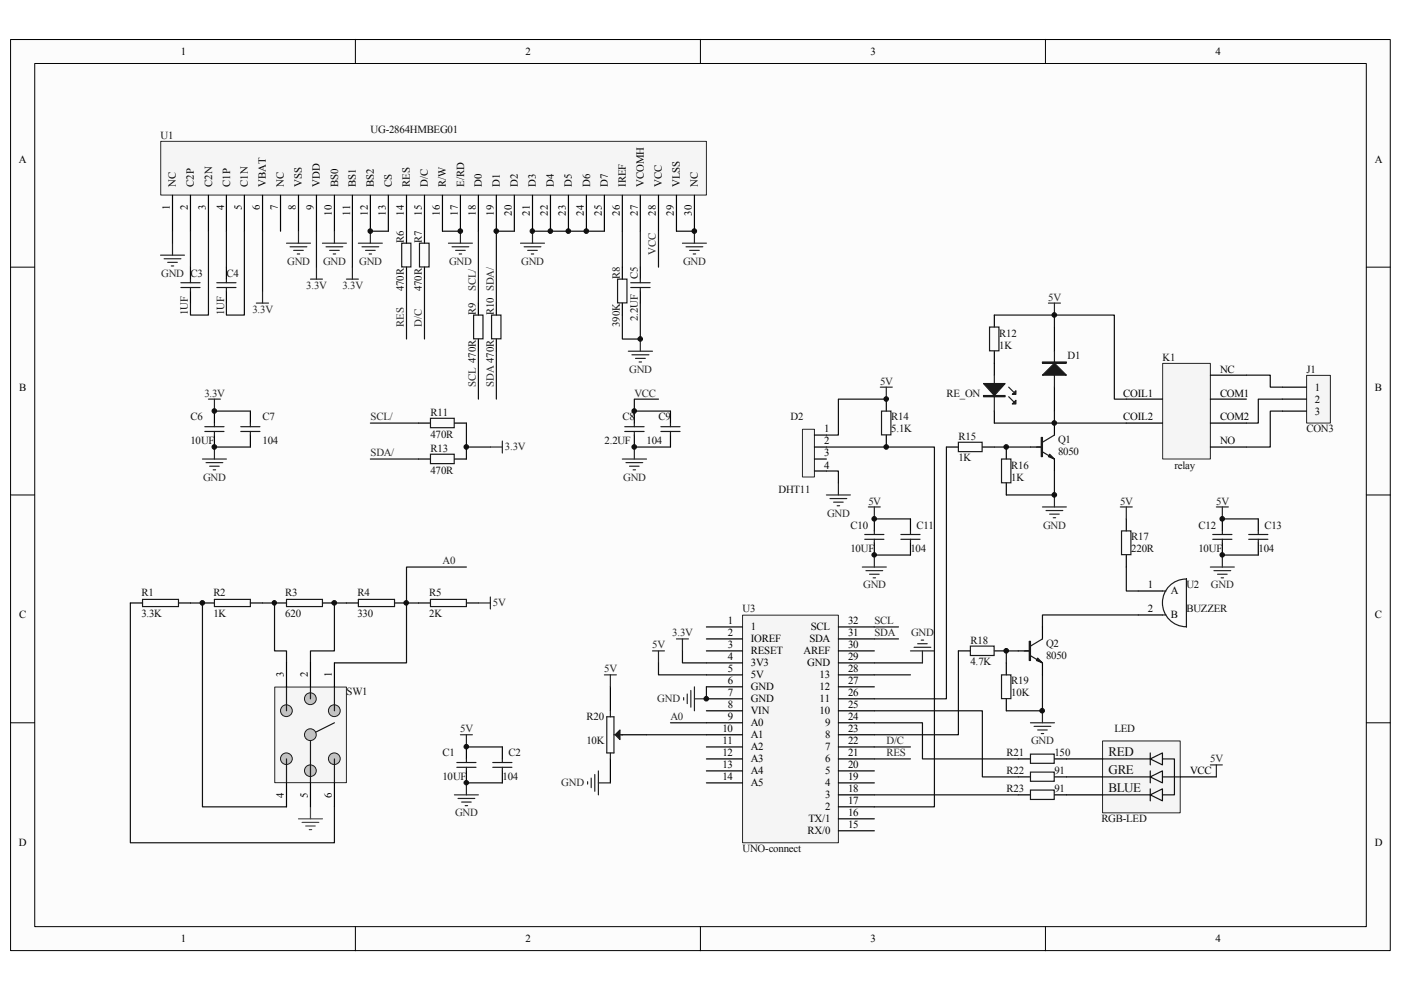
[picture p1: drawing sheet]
<svg xmlns="http://www.w3.org/2000/svg" width="297mm" height="210mm" viewBox="0 0 297 210" stroke-linecap="round" stroke-linejoin="round" font-family="sans-serif">
<path d="M2.3 8.4h292.5v193.1h-292.5z" fill="#fcfcfc"/>
<path d="M2.2 8.4h292.6v193.1h-292.6z" fill="none" stroke="#000" stroke-width=".21"/>
<path d="M7.4 13.5h282.3v183h-282.3z" fill="#fcfcfc"/>
<g fill="none" stroke="#000" stroke-width=".21">
<path d="M7.4 13.5h282.3v183h-282.3zM75.3 8.3v5.1M148.5 8.3v5.1M221.7 8.3v5.1M2.2 56.6h5.1M289.7 56.6h5.1M2.2 104.9h5.1M289.7 104.9h5.1M2.2 153.2h5.1M289.7 153.2h5.1M75.3 196.5v5.1M148.5 196.5v5.1"/>
<path d="M221.7 196.5v5.1"/>
</g>
<path d="M157.5 130.5h20.3v48.2h-20.3z" fill="#f5f5f5"/>
<path d="M157.4 130.4h20.4v48.3h-20.4z" fill="none" stroke="#262626" stroke-width=".21"/>
<g fill="none" stroke="#000" stroke-width=".25">
<path d="M200.7 94.8h2.5M208.3 94.8h2.5M213.4 94.8v2.5M218.5 94.8h2.5M223.6 89.7v2.5M223.6 97.3v2.6M213.4 102.4v2.5M149.8 132.9h7.6M149.8 135.5h7.6M149.8 138h7.6M177.8 132.9h7.6M177.8 135.5h7.6"/>
<path d="M177.8 138h7.6M149.8 140.5h7.6M149.8 143.1h7.6M149.8 145.6h7.6M149.8 148.2h7.6M149.8 150.7h7.6M149.8 153.2h7.6M149.8 155.8h7.6M149.8 158.4h7.6M177.8 140.5h7.6M177.8 143.1h7.6M177.8 145.6h7.6"/>
<path d="M177.8 148.2h7.6M177.8 150.7h7.6M177.8 153.2h7.6M177.8 155.8h7.6M177.8 158.4h7.6M149.8 160.9h7.6M149.8 163.4h7.6M149.8 166h7.6M177.8 160.9h7.6M177.8 163.4h7.6M177.8 166h7.6M177.8 176.1h7.6"/>
<path d="M177.8 173.6h7.6M177.8 171.1h7.6M177.8 168.5h7.6"/>
</g>
<path d="M203.2 93.8h5v2h-5zM212.3 97.3h2v5.1h-2zM219.7 94.8h1.1M220.8 92.8h.2v4h-.2zM220.9 92.8v4M221 95.8l2.6 1.5M223.6 92.2l-2.6 1.6" fill="none" stroke="#1c1c1c" stroke-width=".25"/>
<path d="M222.5 96.3l1.1 1-1.3-.5z" fill="#1c1c1c"/>
<path d="M221 76.8h5.1v.2h-5.1zM221 76.9h5.1M223.6 74.5v7.6M222.5 96.3l1.1 1-1.3-.5z" fill="none" stroke="#1c1c1c" stroke-width=".25"/>
<path d="M221 107.5h5.1M221.8 108.2h3.5M222.5 109h2.1M223.3 109.8h.5M223.6 104.9v2.6" fill="none" stroke="#262626" stroke-width=".25"/>
<path d="M223.6 69.3v5.2M223.6 82.1v5.1" fill="none" stroke="#000" stroke-width=".25"/>
<path d="M221 79.5l2.6-2.5 2.5 2.5z" fill="#1c1c1c"/>
<path d="M209.8 69.3h2v5.1h-2zM210.8 79.5v7.7M221 79.5l2.6-2.5 2.5 2.5zM213.9 84.1l1 1M213.9 82.1l1 1" fill="none" stroke="#1c1c1c" stroke-width=".25"/>
<path d="M210.8 66.8v2.5M210.8 74.5v5M210.8 87.2v2.5" fill="none" stroke="#000" stroke-width=".25"/>
<path d="M208.5 81.3h4.6l-2.3 2.6z" fill="#1c1c1c"/>
<path d="M208.5 81.3h4.6l-2.3 2.6zM208.5 83.9h4.6v.2h-4.6zM208.5 84h4.6" fill="none" stroke="#1c1c1c" stroke-width=".25"/>
<path d="M215.4 84.9v.7h-.8z" fill="#1c1c1c"/>
<path d="M215.4 84.9v.7h-.8z" fill="none" stroke="#1c1c1c" stroke-width=".25"/>
<path d="M215.4 82.8v.8h-.8z" fill="#1c1c1c"/>
<path d="M215.4 82.8v.8h-.8z" fill="none" stroke="#1c1c1c" stroke-width=".25"/>
<path d="M246.5 77.1h10.1v20.2h-10.1z" fill="#f5f5f5"/>
<path d="M246.5 77h10.1v20.3h-10.1z" fill="none" stroke="#262626" stroke-width=".21"/>
<path d="M256.6 79.5h7.6M238.8 84.6h7.7M238.8 89.7h7.7M256.6 84.6h7.6M256.6 89.7h7.6M256.6 94.8h7.6" fill="none" stroke="#000" stroke-width=".25"/>
<path d="M222.3 64.3h2.5M223.6 64.3v2.5" fill="none" stroke="#262626" stroke-width=".25"/>
<path d="M210.8 66.8h12.8M223.6 69.3v-2.5h12.7v17.8h2.5M210.8 94.8h7.7M223.6 89.7h15.2" fill="none" stroke="#0e0e0e" stroke-width=".25"/>
<path d="M277.1 79.6h5v10.1h-5z" fill="#f5f5f5"/>
<path d="M277 79.6h5.1v10.1h-5.1z" fill="none" stroke="#262626" stroke-width=".21"/>
<path d="M271.9 82.1h5.1M271.9 84.6h5.1M271.9 87.2h5.1" fill="none" stroke="#000" stroke-width=".25"/>
<path d="M264.2 79.5h5.1v2.6h2.6M271.9 87.2h-2.6v7.6h-5.1" fill="none" stroke="#0e0e0e" stroke-width=".25"/>
<path d="M170.2 91.1h2.5v10h-2.5z" fill="#f5f5f5"/>
<path d="M170.1 91h2.6v10.1h-2.6z" fill="none" stroke="#262626" stroke-width=".21"/>
<path d="M172.7 92.2h2.5M172.7 94.8h2.5M172.7 97.3h2.5M172.7 99.9h2.5M187.9 84.6v2.6M187.9 92.2v2.6" fill="none" stroke="#000" stroke-width=".25"/>
<path d="M186.6 82.1h2.6M187.9 82.1v2.5M175.2 104.9h5.1M176 105.7h3.5M176.7 106.5h2.1M177.5 107.2h.5M177.8 102.4v2.5" fill="none" stroke="#262626" stroke-width=".25"/>
<path d="M186.9 87.2h2v5h-2z" fill="none" stroke="#1c1c1c" stroke-width=".25"/>
<path d="M175.2 99.9h2.6v2.5" fill="none" stroke="#0e0e0e" stroke-width=".25"/>
<path d="M233.8 157.1h16.4v15.2h-16.4z" fill="#f5f5f5"/>
<path d="M233.8 157.1h16.4v15.2h-16.4z" fill="none" stroke="#262626" stroke-width=".21"/>
<path d="M243.9 159.6v2.6M233.7 164.7h10.2M233.7 160.9h10.2M233.7 168.5h10.2M243.9 160.9l2.6-1.3v2.6zM243.9 164.7l2.6-1.3v2.6zM243.9 168.5l2.6-1.2v2.5zM243.9 163.4v2.6M243.9 167.3v2.5M246.5 160.9h2.5v7.6h-2.5M246.5 164.7h3.8" fill="none" stroke="#151515" stroke-width=".25"/>
<path d="M129.4 145.6v5.1M131.9 155.8h5.2M129.4 160.9v5.1M215.9 164.7h2.6M215.9 160.9h2.6M215.9 168.5h2.6M223.6 164.7h10.1M223.6 160.9h10.1M223.6 168.5h10.1M250.3 164.7h7.6" fill="none" stroke="#000" stroke-width=".25"/>
<path d="M256.6 162.2h2.6M257.9 162.2v2.5" fill="none" stroke="#262626" stroke-width=".25"/>
<path d="M128.6 152h1.6v7.6h-1.6zM129.4 150.7v1.3M129.4 159.6v1.3M130.2 155.8h1.7M218.5 159.9h5v1.9h-5zM218.5 167.5h5v2h-5zM218.5 163.7h5v2h-5z" fill="none" stroke="#1c1c1c" stroke-width=".25"/>
<path d="M130.4 155.8l1-1v2z" fill="#1c1c1c"/>
<g fill="none" stroke="#1c1c1c" stroke-width=".25">
<path d="M85.2 51.6h1.9v5h-1.9zM88.9 51.6h2.1v5h-2.1zM100.4 66.8h2v5h-2zM104.2 66.8h2v5h-2zM43.4 91.5h4.1M43.4 90.5h4.1M45.5 89.7v.8M45.5 91.5v.7M51.1 91.5h4M51.1 90.5h4M53.1 89.7v.8M53.1 91.5v.7"/>
<path d="M183.3 114.3h4.1M183.3 113.3h4.1M185.4 112.6v.7M185.4 114.3v.8M191 114.3h4.1M191 113.3h4.1M193 112.6v.7M193 114.3v.8M237.8 112.6h2v5h-2zM205.7 137h5.1v2h-5.1zM217.2 138h1M218.2 136h.3v4h-.3z"/>
<path d="M218.4 136v4M218.5 139l2.5 1.5M221 135.5l-2.5 1.5M246.5 130.4h.7M246.5 125.3h.7M251.5 132.9h.1a5.1 5.1 0 0 1-5.1-5.1 5.1 5.1 0 0 1 5.1-5l-.1 10.1M130.4 155.8l1-1v2zM212.3 143.1h2v5h-2z"/>
</g>
<g fill="none" stroke="#262626" stroke-width=".25">
<path d="M42.9 97.3h5.1M43.7 98.1h3.5M44.2 84.6h2.5M44.4 98.8h2.1M45.2 99.6h.5M45.5 84.6v2.6M45.5 94.8v2.5M184.1 107.5h2.5M185.4 107.5v2.5M185.4 117.7v2.5M237.5 107.5h2.6M238.8 107.5v2.5"/>
<path d="M143.4 135.5h2.6M144.7 135.5v2.5M182.8 120.2h5.1M183.6 121h3.6M184.4 121.8h2M185.1 122.5h.5M193 138h5.1M193.8 137.2h3.6M194.6 136.5h2M195.3 135.7h.5M195.6 138v2.5M128.1 143.1h2.6"/>
<path d="M129.4 143.1v2.5M144.9 147.9v.5M145.7 147.2v2M146.5 146.4v3.5M147.2 145.6v5.1M147.2 148.2h2.6M218.5 153.2h5.1M219.2 154h3.6M220 154.8h2M220.8 155.5h.5M221 150.7v2.5M124.6 165.7v.5"/>
<path d="M125.3 165v2M126.1 164.2v3.6M126.9 163.4v5.1M126.9 166h2.5"/>
</g>
<g fill="none" stroke="#000" stroke-width=".25">
<path d="M86.2 49v2.6M86.2 56.6v2.6M90 49v2.6M90 56.6v2.6M101.4 64.3v2.5M101.4 71.9v2.6M105.2 64.3v2.5M105.2 71.9v2.6M45.5 87.2v2.5M45.5 92.2v2.6M53.1 87.2v2.5M53.1 92.2v2.6"/>
<path d="M185.4 110v2.6M185.4 115.1v2.6M193 110v2.6M193 115.1v2.6M238.8 110v2.6M238.8 117.7v2.5M203.2 138h2.5M210.8 138h2.6M215.9 138h2.6M221 132.9v2.6M241.3 125.3h5.2M241.3 130.4h5.2"/>
<path d="M213.4 140.5v2.6M213.4 148.2v2.5M221 140.5v2.6"/>
</g>
<g fill="none" stroke="#0e0e0e" stroke-width=".25">
<path d="M45.5 87.2h7.6M45.5 94.8h7.6M223.6 87.2v2.5h-12.8M223.6 99.9v5h-10.2M185.4 110h7.6M185.4 117.7h7.6M144.7 138v2.5h5.1M203.2 138v17.8h-17.8M215.9 138h-2.5v2.5M238.8 120.2v5.1h2.5M241.3 130.4h-20.3v2.5M149.8 145.6v2.6"/>
<path d="M185.4 158.4h7.6M185.4 143.1h7.6M185.4 140.5h10.2M221 143.1v7.6h-7.6M185.4 160.9h7.6"/>
</g>
<path d="M220 139.5l1 1-1.3-.5z" fill="#1c1c1c"/>
<path d="M30.2 127.1h7.6v1.5h-7.6zM45.5 127.1h7.6v1.5h-7.6zM60.7 127.1h7.7v1.5h-7.7zM76 127.1h7.6v1.5h-7.6zM91.3 127.1h7.6v1.5h-7.6zM220 139.5l1 1-1.3-.5z" fill="none" stroke="#1c1c1c" stroke-width=".25"/>
<path d="M27.6 127.8v50.9h43.3v-7.6M40.4 127.8h2.5v43.3h17.8M55.7 127.8h2.5v10.2h2.5v2.5M73.4 127.8h-2.5v10.2h-5.1v2.5M88.7 127.8h-2.5v12.7h-15.3M139.6 140.5v2.6h10.2M185.4 168.5h30.5" fill="none" stroke="#0e0e0e" stroke-width=".25"/>
<path d="M138.3 138h2.6M139.6 138v2.5" fill="none" stroke="#262626" stroke-width=".25"/>
<path d="M63.3 173.6h5.1M64 174.4h3.6M64.8 175.1h2M65.6 175.9h.5M65.8 171.1v2.5" fill="none" stroke="#4c4c4c" stroke-width=".25"/>
<path d="M27.6 127.8h2.6M37.8 127.8h2.6M42.9 127.8h2.6M53.1 127.8h2.6M58.2 127.8h2.5M68.4 127.8h2.5M73.4 127.8h2.6M83.6 127.8h2.6M88.7 127.8h2.6M98.9 127.8h2.5" fill="none" stroke="#000" stroke-width=".25"/>
<path d="M58.3 145.7h15.1v20.2h-15.1z" fill="#f5f5f5"/>
<path d="M58.2 145.7h15.2v20.2h-15.2z" fill="none" stroke="#262626" stroke-width=".21"/>
<circle cx="60.7" cy="150.7" r="1.25" fill="#c0c0c0"/>
<circle cx="60.7" cy="150.7" r="1.25" fill="none" stroke="#1c1c1c" stroke-width=".21"/>
<circle cx="70.9" cy="150.7" r="1.25" fill="#c0c0c0"/>
<circle cx="70.9" cy="150.7" r="1.25" fill="none" stroke="#1c1c1c" stroke-width=".21"/>
<circle cx="70.9" cy="160.9" r="1.24" fill="#c0c0c0"/>
<circle cx="70.9" cy="160.9" r="1.24" fill="none" stroke="#1c1c1c" stroke-width=".21"/>
<circle cx="60.7" cy="160.9" r="1.24" fill="#c0c0c0"/>
<circle cx="60.7" cy="160.9" r="1.24" fill="none" stroke="#1c1c1c" stroke-width=".21"/>
<circle cx="65.8" cy="148.1" r="1.25" fill="#c0c0c0"/>
<circle cx="65.8" cy="148.1" r="1.25" fill="none" stroke="#1c1c1c" stroke-width=".21"/>
<circle cx="65.8" cy="163.4" r="1.24" fill="#c0c0c0"/>
<circle cx="65.8" cy="163.4" r="1.24" fill="none" stroke="#1c1c1c" stroke-width=".21"/>
<path d="M60.7 145.6v5.1M65.8 145.6v2.6M70.9 153.2l-5.1 2.6v10.2M70.9 145.6v5.1M60.7 160.9v5.1M70.9 160.9v5.1" fill="none" stroke="#1c1c1c" stroke-width=".25"/>
<circle cx="65.8" cy="155.8" r="1.25" fill="#c0c0c0"/>
<circle cx="65.8" cy="155.8" r="1.25" fill="none" stroke="#1c1c1c" stroke-width=".21"/>
<path d="M60.7 140.5v5.1M65.8 140.5v5.1M70.9 140.5v5.1M60.7 166v5.1M65.8 166v5.1M70.9 166v5.1" fill="none" stroke="#000" stroke-width=".25"/>
<path d="M175.2 94.8h22.9v76.3h-12.7M187.9 84.6h-10.1v7.6h-2.6M200.7 94.8v53.4h-15.3M98.9 120.2h-12.7v7.6M137.1 155.8h12.7M142.2 153.2h7.6M185.4 153.2h10.2v7.7h20.3" fill="none" stroke="#0e0e0e" stroke-width=".25"/>
<path d="M34.1 30h115.7v11.4h-115.7z" fill="#f5f5f5"/>
<path d="M34.1 30h115.7v11.4h-115.7z" fill="none" stroke="#262626" stroke-width=".21"/>
<g fill="none" stroke="#000" stroke-width=".25">
<path d="M36.6 41.4v7.6M40.4 41.4v7.6M40.4 56.6v2.6M44.2 41.4v7.6M48 41.4v7.6M48 56.6v2.6M51.8 41.4v7.6M55.7 41.4v7.6M59.5 41.4v7.6M63.3 41.4v7.6M67.1 41.4v7.6M70.9 41.4v7.6"/>
<path d="M74.7 41.4v7.6M78.5 41.4v7.6M82.3 41.4v7.6M86.2 41.4v7.6M90 41.4v7.6M93.8 41.4v7.6M97.6 41.4v7.6M101.4 41.4v7.6M105.2 41.4v7.6M109 41.4v7.6M112.9 41.4v7.6M116.7 41.4v7.6"/>
<path d="M120.5 41.4v7.6M124.3 41.4v7.6M128.1 41.4v7.6M131.9 41.4v7.6M131.9 56.6v2.6M135.8 41.4v7.6M135.8 56.6v2.6M139.6 41.4v7.6M143.4 41.4v7.6M147.2 41.4v7.6M40.4 61.7v2.6M48 61.7v2.6"/>
<path d="M131.9 64.3v2.5M135.8 61.7v2.6M88.7 89.7h2.6M88.7 97.3h2.6M96.3 89.7h2.6M96.3 97.3h2.6M134.5 87.2v2.5M134.5 92.2v2.6M142.2 87.2v2.5M142.2 92.2v2.6M259.2 110v2.6M259.2 115.1v2.6"/>
<path d="M266.8 110v2.6M266.8 115.1v2.6M98.9 158.4v2.5M106.5 158.4v2.5M98.9 163.4v2.6M106.5 163.4v2.6"/>
</g>
<g fill="none" stroke="#262626" stroke-width=".25">
<path d="M34 54.1h5.1M34.8 54.9h3.6M35.6 55.6h2M36.3 56.4h.5M36.6 51.6v2.5M60.7 51.6h5.1M61.5 52.3h3.6M62.3 53.1h2M63 53.8h.5M63.3 49v2.6M65.8 59.2h2.6M67.1 56.6v2.6"/>
<path d="M68.4 51.6h5M69.1 52.3h3.6M69.9 53.1h2M70.7 53.8h.5M70.9 49v2.6M73.4 59.2h2.6M74.7 56.6v2.6M76 51.6h5.1M76.7 52.3h3.6M77.5 53.1h2M78.3 53.8h.5M78.5 49v2.6"/>
<path d="M95.1 51.6h5.1M95.8 52.3h3.6M96.6 53.1h2M97.4 53.8h.5M97.6 49v2.6M110.4 51.6h5M111.1 52.3h3.6M111.9 53.1h2M112.6 53.8h.6M112.9 49v2.6M144.7 51.6h5.1M145.5 52.3h3.5"/>
<path d="M146.2 53.1h2M147 53.8h.5M147.2 49v2.6M54.4 64.3h2.5M55.7 61.7v2.6M133.2 74.5h5.1M134 75.2h3.6M134.7 76h2.1M135.5 76.8h.5M135.8 71.9v2.6M104 94.8h2.5M106.5 93.5v2.6"/>
<path d="M131.9 97.3h5.2M132.7 98.1h3.6M133.5 98.8h2M134.2 99.6h.5M134.5 94.8v2.5M257.9 107.5h2.5M259.2 107.5v2.5M259.2 117.7v2.5M101.4 127.8h2.6M104 126.6v2.5M256.6 120.2h5.1M257.4 121h3.5"/>
<path d="M258.1 121.8h2.1M258.9 122.5h.5M97.6 155.8h2.6M98.9 155.8v2.6M96.3 168.5h5.1M97.1 169.3h3.6M97.9 170.1h2M98.6 170.8h.5M98.9 166v2.5"/>
</g>
<g fill="none" stroke="#0e0e0e" stroke-width=".25">
<path d="M36.6 49v2.6M40.4 49v7.6M44.2 49v17.8h-3.8v-2.5M48 49v7.6M51.8 49v17.8h-3.8v-2.5M55.7 49v12.7M67.1 49v7.6M74.7 49v7.6M78.5 49h3.8M86.2 59.2v12.7M90 59.2v12.7M93.8 49h3.8"/>
<path d="M101.4 49v15.3M109 49h-3.8v15.3M112.9 49h15.2M131.9 49v7.6M135.8 49v7.6M139.6 49v7.6M143.4 49h3.8M101.4 74.5v10.1M105.2 74.5v10.1M135.8 64.3v7.6h-3.9v-5.1M78.5 89.7h10.2M78.5 97.3h10.2"/>
<path d="M98.9 94.8h5.1M98.9 89.7v7.6M134.5 94.8h7.7M139.6 84.6h-5.1v2.6h7.7M271.9 84.6h-5.1v5.1h-2.6M259.2 110h7.6M259.2 117.7h7.6M185.4 135.5h5.1M185.4 132.9h5.1M98.9 158.4h7.6M185.4 150.7h22.9v14h7.6M98.9 166h7.6"/>
</g>
<g fill="none" stroke="#1c1c1c" stroke-width=".25">
<path d="M38.4 59.9h4M40.4 59.2v.7M46 59.9h4M48 59.2v.7M130.9 59.2h2v5h-2zM133.7 59.9h4.1M135.8 59.2v.7M38.4 61h4M40.4 61v.7M46 61h4M48 61v.7M133.7 61h4.1"/>
<path d="M135.8 61v.7M91.3 88.7h5v2h-5zM91.3 96.3h5v2h-5zM132.5 91.5h4.1M132.5 90.5h4.1M134.5 89.7v.8M134.5 91.5v.7M140.1 91.5h4.1M140.1 90.5h4.1M142.2 89.7v.8M142.2 91.5v.7M257.1 114.3h4.1"/>
<path d="M257.1 113.3h4.1M259.2 112.6v.7M259.2 114.3v.8M264.7 114.3h4.1M264.7 113.3h4.1M266.8 112.6v.7M266.8 114.3v.8M96.9 162.7h4M96.9 161.7h4M98.9 160.9v.8M98.9 162.7v.7M104.5 162.7h4"/>
<path d="M104.5 161.7h4M106.5 160.9v.8M106.5 162.7v.7"/>
</g>
<circle cx="42.9" cy="127.8" r=".49" fill="#0e0e0e"/>
<circle cx="42.9" cy="127.8" r=".49" fill="none" stroke="#0e0e0e" stroke-width=".21"/>
<circle cx="45.4" cy="94.8" r=".49" fill="#0e0e0e"/>
<circle cx="45.4" cy="94.8" r=".49" fill="none" stroke="#0e0e0e" stroke-width=".21"/>
<circle cx="45.4" cy="87.1" r=".49" fill="#0e0e0e"/>
<circle cx="45.4" cy="87.1" r=".49" fill="none" stroke="#0e0e0e" stroke-width=".21"/>
<circle cx="58.2" cy="127.8" r=".47" fill="#0e0e0e"/>
<circle cx="58.2" cy="127.8" r=".47" fill="none" stroke="#0e0e0e" stroke-width=".21"/>
<circle cx="70.9" cy="127.8" r=".49" fill="#0e0e0e"/>
<circle cx="70.9" cy="127.8" r=".49" fill="none" stroke="#0e0e0e" stroke-width=".21"/>
<circle cx="78.5" cy="49" r=".49" fill="#0e0e0e"/>
<circle cx="78.5" cy="49" r=".49" fill="none" stroke="#0e0e0e" stroke-width=".21"/>
<circle cx="86.1" cy="127.8" r=".48" fill="#0e0e0e"/>
<circle cx="86.1" cy="127.8" r=".48" fill="none" stroke="#0e0e0e" stroke-width=".21"/>
<circle cx="97.6" cy="49" r=".49" fill="#0e0e0e"/>
<circle cx="97.6" cy="49" r=".49" fill="none" stroke="#0e0e0e" stroke-width=".21"/>
<circle cx="98.9" cy="165.9" r=".48" fill="#0e0e0e"/>
<circle cx="98.9" cy="165.9" r=".48" fill="none" stroke="#0e0e0e" stroke-width=".21"/>
<circle cx="98.9" cy="158.3" r=".49" fill="#0e0e0e"/>
<circle cx="98.9" cy="158.3" r=".49" fill="none" stroke="#0e0e0e" stroke-width=".21"/>
<circle cx="98.9" cy="94.8" r=".49" fill="#0e0e0e"/>
<circle cx="98.9" cy="94.8" r=".49" fill="none" stroke="#0e0e0e" stroke-width=".21"/>
<circle cx="105.2" cy="49" r=".49" fill="#0e0e0e"/>
<circle cx="105.2" cy="49" r=".49" fill="none" stroke="#0e0e0e" stroke-width=".21"/>
<circle cx="112.8" cy="49" r=".48" fill="#0e0e0e"/>
<circle cx="112.8" cy="49" r=".48" fill="none" stroke="#0e0e0e" stroke-width=".21"/>
<circle cx="116.7" cy="49" r=".49" fill="#0e0e0e"/>
<circle cx="116.7" cy="49" r=".49" fill="none" stroke="#0e0e0e" stroke-width=".21"/>
<circle cx="120.5" cy="49" r=".49" fill="#0e0e0e"/>
<circle cx="120.5" cy="49" r=".49" fill="none" stroke="#0e0e0e" stroke-width=".21"/>
<circle cx="124.3" cy="49" r=".49" fill="#0e0e0e"/>
<circle cx="124.3" cy="49" r=".49" fill="none" stroke="#0e0e0e" stroke-width=".21"/>
<circle cx="134.5" cy="94.8" r=".49" fill="#0e0e0e"/>
<circle cx="134.5" cy="94.8" r=".49" fill="none" stroke="#0e0e0e" stroke-width=".21"/>
<circle cx="134.5" cy="87.1" r=".48" fill="#0e0e0e"/>
<circle cx="134.5" cy="87.1" r=".48" fill="none" stroke="#0e0e0e" stroke-width=".21"/>
<circle cx="135.7" cy="71.9" r=".48" fill="#0e0e0e"/>
<circle cx="135.7" cy="71.9" r=".48" fill="none" stroke="#0e0e0e" stroke-width=".21"/>
<circle cx="147.2" cy="49" r=".49" fill="#0e0e0e"/>
<circle cx="147.2" cy="49" r=".49" fill="none" stroke="#0e0e0e" stroke-width=".21"/>
<circle cx="149.7" cy="148.1" r=".49" fill="#0e0e0e"/>
<circle cx="149.7" cy="148.1" r=".49" fill="none" stroke="#0e0e0e" stroke-width=".21"/>
<circle cx="185.4" cy="117.6" r=".48" fill="#0e0e0e"/>
<circle cx="185.4" cy="117.6" r=".48" fill="none" stroke="#0e0e0e" stroke-width=".21"/>
<circle cx="185.4" cy="110" r=".49" fill="#0e0e0e"/>
<circle cx="185.4" cy="110" r=".49" fill="none" stroke="#0e0e0e" stroke-width=".21"/>
<circle cx="187.9" cy="94.8" r=".49" fill="#0e0e0e"/>
<circle cx="187.9" cy="94.8" r=".49" fill="none" stroke="#0e0e0e" stroke-width=".21"/>
<circle cx="187.9" cy="84.6" r=".48" fill="#0e0e0e"/>
<circle cx="187.9" cy="84.6" r=".48" fill="none" stroke="#0e0e0e" stroke-width=".21"/>
<circle cx="213.3" cy="138" r=".49" fill="#0e0e0e"/>
<circle cx="213.3" cy="138" r=".49" fill="none" stroke="#0e0e0e" stroke-width=".21"/>
<circle cx="213.3" cy="94.8" r=".49" fill="#0e0e0e"/>
<circle cx="213.3" cy="94.8" r=".49" fill="none" stroke="#0e0e0e" stroke-width=".21"/>
<circle cx="221" cy="150.7" r=".49" fill="#0e0e0e"/>
<circle cx="221" cy="150.7" r=".49" fill="none" stroke="#0e0e0e" stroke-width=".21"/>
<circle cx="223.5" cy="104.9" r=".49" fill="#0e0e0e"/>
<circle cx="223.5" cy="104.9" r=".49" fill="none" stroke="#0e0e0e" stroke-width=".21"/>
<circle cx="223.5" cy="89.7" r=".49" fill="#0e0e0e"/>
<circle cx="223.5" cy="89.7" r=".49" fill="none" stroke="#0e0e0e" stroke-width=".21"/>
<circle cx="223.5" cy="66.8" r=".49" fill="#0e0e0e"/>
<circle cx="223.5" cy="66.8" r=".49" fill="none" stroke="#0e0e0e" stroke-width=".21"/>
<circle cx="259.1" cy="117.6" r=".48" fill="#0e0e0e"/>
<circle cx="259.1" cy="117.6" r=".48" fill="none" stroke="#0e0e0e" stroke-width=".21"/>
<circle cx="259.1" cy="110" r=".49" fill="#0e0e0e"/>
<circle cx="259.1" cy="110" r=".49" fill="none" stroke="#0e0e0e" stroke-width=".21"/>
<g font-size="2.8" fill="#0e0e0e">
<text x="235" y="160.3">RED</text>
<text x="235" y="164.1">GRE</text>
<text x="235" y="167.9">BLUE</text>
</g>
<g font-size="2.3">
<text x="38.3" y="11.6">1</text>
<text x="111.4" y="11.6">2</text>
<text x="184.6" y="11.6">3</text>
<text x="257.7" y="11.6">4</text>
<text x="4" y="34.5">A</text>
<text x="291.5" y="34.5">A</text>
<text x="37.3" y="39.6" transform="rotate(-90 37.3 39.6)">NC</text>
<text x="41.1" y="39.6" transform="rotate(-90 41.1 39.6)">C2P</text>
<text x="45" y="39.6" transform="rotate(-90 45 39.6)">C2N</text>
<text x="48.8" y="39.6" transform="rotate(-90 48.8 39.6)">C1P</text>
<text x="52.6" y="39.6" transform="rotate(-90 52.6 39.6)">C1N</text>
<text x="56.4" y="39.6" transform="rotate(-90 56.4 39.6)">VBAT</text>
<text x="60.2" y="39.6" transform="rotate(-90 60.2 39.6)">NC</text>
<text x="64" y="39.6" transform="rotate(-90 64 39.6)">VSS</text>
<text x="67.8" y="39.6" transform="rotate(-90 67.8 39.6)">VDD</text>
<text x="71.7" y="39.6" transform="rotate(-90 71.7 39.6)">BS0</text>
<text x="75.5" y="39.6" transform="rotate(-90 75.5 39.6)">BS1</text>
<text x="79.3" y="39.6" transform="rotate(-90 79.3 39.6)">BS2</text>
<text x="83.1" y="39.6" transform="rotate(-90 83.1 39.6)">CS</text>
<text x="86.9" y="39.6" transform="rotate(-90 86.9 39.6)">RES</text>
<text x="90.7" y="39.6" transform="rotate(-90 90.7 39.6)">D/C</text>
<text x="94.5" y="39.6" transform="rotate(-90 94.5 39.6)">R/W</text>
<text x="98.4" y="39.6" transform="rotate(-90 98.4 39.6)">E/RD</text>
<text x="102.2" y="39.6" transform="rotate(-90 102.2 39.6)">D0</text>
<text x="106" y="39.6" transform="rotate(-90 106 39.6)">D1</text>
<text x="109.8" y="39.6" transform="rotate(-90 109.8 39.6)">D2</text>
<text x="113.6" y="39.6" transform="rotate(-90 113.6 39.6)">D3</text>
<text x="117.4" y="39.6" transform="rotate(-90 117.4 39.6)">D4</text>
<text x="121.2" y="39.6" transform="rotate(-90 121.2 39.6)">D5</text>
<text x="125.1" y="39.6" transform="rotate(-90 125.1 39.6)">D6</text>
<text x="128.9" y="39.6" transform="rotate(-90 128.9 39.6)">D7</text>
<text x="132.7" y="39.6" transform="rotate(-90 132.7 39.6)">IREF</text>
<text x="136.5" y="39.6" transform="rotate(-90 136.5 39.6)">VCOMH</text>
<text x="140.3" y="39.6" transform="rotate(-90 140.3 39.6)">VCC</text>
<text x="144.1" y="39.6" transform="rotate(-90 144.1 39.6)">VLSS</text>
<text x="148" y="39.6" transform="rotate(-90 148 39.6)">NC</text>
<text x="36" y="44.6" transform="rotate(-90 36 44.6)">1</text>
<text x="39.8" y="44.6" transform="rotate(-90 39.8 44.6)">2</text>
<text x="43.6" y="44.6" transform="rotate(-90 43.6 44.6)">3</text>
<text x="47.5" y="44.6" transform="rotate(-90 47.5 44.6)">4</text>
<text x="51.3" y="44.6" transform="rotate(-90 51.3 44.6)">5</text>
<text x="55.1" y="44.6" transform="rotate(-90 55.1 44.6)">6</text>
<text x="58.9" y="44.6" transform="rotate(-90 58.9 44.6)">7</text>
<text x="62.7" y="44.6" transform="rotate(-90 62.7 44.6)">8</text>
<text x="66.5" y="44.6" transform="rotate(-90 66.5 44.6)">9</text>
<text x="70.4" y="45.7" transform="rotate(-90 70.4 45.7)">10</text>
<text x="74.2" y="45.7" transform="rotate(-90 74.2 45.7)">11</text>
<text x="78" y="45.7" transform="rotate(-90 78 45.7)">12</text>
<text x="81.8" y="45.7" transform="rotate(-90 81.8 45.7)">13</text>
<text x="85.6" y="45.7" transform="rotate(-90 85.6 45.7)">14</text>
<text x="89.4" y="45.7" transform="rotate(-90 89.4 45.7)">15</text>
<text x="93.3" y="45.7" transform="rotate(-90 93.3 45.7)">16</text>
<text x="97.1" y="45.7" transform="rotate(-90 97.1 45.7)">17</text>
<text x="100.9" y="45.7" transform="rotate(-90 100.9 45.7)">18</text>
<text x="104.7" y="45.7" transform="rotate(-90 104.7 45.7)">19</text>
<text x="108.5" y="45.7" transform="rotate(-90 108.5 45.7)">20</text>
<text x="112.3" y="45.7" transform="rotate(-90 112.3 45.7)">21</text>
<text x="116.2" y="45.7" transform="rotate(-90 116.2 45.7)">22</text>
<text x="120" y="45.7" transform="rotate(-90 120 45.7)">23</text>
<text x="123.8" y="45.7" transform="rotate(-90 123.8 45.7)">24</text>
<text x="127.6" y="45.7" transform="rotate(-90 127.6 45.7)">25</text>
<text x="131.4" y="45.7" transform="rotate(-90 131.4 45.7)">26</text>
<text x="135.3" y="45.7" transform="rotate(-90 135.3 45.7)">27</text>
<text x="139.1" y="45.7" transform="rotate(-90 139.1 45.7)">28</text>
<text x="142.9" y="45.7" transform="rotate(-90 142.9 45.7)">29</text>
<text x="146.7" y="45.7" transform="rotate(-90 146.7 45.7)">30</text>
<text x="4.1" y="82.8">B</text>
<text x="258.7" y="79">NC</text>
<text x="278.8" y="82.8">1</text>
<text x="291.5" y="82.8">B</text>
<text x="238.2" y="84.1">COIL1</text>
<text x="238.2" y="89.2">COIL2</text>
<text x="258.7" y="84.1">COM1</text>
<text x="258.7" y="89.2">COM2</text>
<text x="278.8" y="85.3">2</text>
<text x="278.8" y="87.9">3</text>
<text x="174.7" y="91.7">1</text>
<text x="174.7" y="94.2">2</text>
<text x="258.7" y="94.2">NO</text>
<text x="174.7" y="96.8">3</text>
<text x="174.7" y="99.4">4</text>
<text x="243.3" y="124.8">1</text>
<text x="4.1" y="131.1">C</text>
<text x="243.3" y="129.8">2</text>
<text x="248.2" y="126">A</text>
<text x="248.2" y="131.1">B</text>
<text x="291.5" y="131.1">C</text>
<text x="154.3" y="132.4">1</text>
<text x="154.3" y="134.9">2</text>
<text x="154.3" y="137.5">3</text>
<text x="159.2" y="133.6">1</text>
<text x="159.2" y="136.2">IOREF</text>
<text x="171.6" y="136.2">SDA</text>
<text x="171.9" y="133.6">SCL</text>
<text x="179.8" y="132.4">32</text>
<text x="179.8" y="137.5">30</text>
<text x="179.8" y="134.9">31</text>
<text x="60.2" y="143.6" transform="rotate(-90 60.2 143.6)">3</text>
<text x="65.3" y="143.6" transform="rotate(-90 65.3 143.6)">2</text>
<text x="70.4" y="143.6" transform="rotate(-90 70.4 143.6)">1</text>
<text x="154.3" y="140">4</text>
<text x="154.3" y="142.6">5</text>
<text x="159.2" y="138.7">RESET</text>
<text x="159.2" y="141.3">3V3</text>
<text x="159.2" y="143.8">5V</text>
<text x="170.4" y="138.7">AREF</text>
<text x="171.2" y="141.3">GND</text>
<text x="173.8" y="143.8">13</text>
<text x="179.8" y="142.6">28</text>
<text x="179.8" y="140">29</text>
<text x="154.3" y="145.1">6</text>
<text x="154.3" y="147.7">7</text>
<text x="159.2" y="146.4">GND</text>
<text x="159.2" y="148.9">GND</text>
<text x="173.8" y="148.9">11</text>
<text x="173.8" y="146.4">12</text>
<text x="179.8" y="147.7">26</text>
<text x="179.8" y="145.1">27</text>
<text x="153.2" y="155.3">10</text>
<text x="154.3" y="150.2">8</text>
<text x="154.3" y="152.7">9</text>
<text x="159.2" y="151.5">VIN</text>
<text x="159.2" y="154">A0</text>
<text x="173.8" y="151.5">10</text>
<text x="174.9" y="154">9</text>
<text x="179.8" y="155.3">23</text>
<text x="179.8" y="152.7">24</text>
<text x="179.8" y="150.2">25</text>
<text x="153.2" y="157.8">11</text>
<text x="153.2" y="160.4">12</text>
<text x="159.2" y="156.5">A1</text>
<text x="159.2" y="159.1">A2</text>
<text x="159.2" y="161.6">A3</text>
<text x="174.9" y="161.6">6</text>
<text x="174.9" y="159.1">7</text>
<text x="174.9" y="156.5">8</text>
<text x="179.8" y="160.4">21</text>
<text x="179.8" y="157.8">22</text>
<text x="153.2" y="162.9">13</text>
<text x="153.2" y="165.4">14</text>
<text x="159.2" y="164.2">A4</text>
<text x="159.2" y="166.7">A5</text>
<text x="174.9" y="166.7">4</text>
<text x="174.9" y="164.2">5</text>
<text x="179.8" y="168">18</text>
<text x="179.8" y="165.4">19</text>
<text x="179.8" y="162.9">20</text>
<text x="252.3" y="164.2">VCC</text>
<text x="60.2" y="169.2" transform="rotate(-90 60.2 169.2)">4</text>
<text x="65.3" y="169.2" transform="rotate(-90 65.3 169.2)">5</text>
<text x="70.4" y="169.2" transform="rotate(-90 70.4 169.2)">6</text>
<text x="174.9" y="171.8">2</text>
<text x="174.9" y="169.2">3</text>
<text x="179.8" y="170.5">17</text>
<text x="179.8" y="173.1">16</text>
<text x="4" y="179.4">D</text>
<text x="171.2" y="176.9">RX/0</text>
<text x="171.4" y="174.3">TX/1</text>
<text x="179.8" y="175.6">15</text>
<text x="291.5" y="179.4">D</text>
<text x="38.3" y="199.8">1</text>
<text x="111.4" y="199.8">2</text>
<text x="184.6" y="199.8">3</text>
<text x="257.7" y="199.8">4</text>
</g>
<g font-size="2.3" fill="#0e0e0e">
<text x="34" y="29.4">U1</text>
<text x="78.6" y="28.2">UG-2864HMBEG01</text>
<text x="85.6" y="51.6" transform="rotate(-90 85.6 51.6)">R6</text>
<text x="89.4" y="51.6" transform="rotate(-90 89.4 51.6)">R7</text>
<text x="40.4" y="58.7">C3</text>
<text x="48" y="58.7">C4</text>
<text x="131.4" y="59.2" transform="rotate(-90 131.4 59.2)">R8</text>
<text x="135.3" y="59.2" transform="rotate(-90 135.3 59.2)">C5</text>
<text x="85.6" y="61.8" transform="rotate(-90 85.6 61.8)">470R</text>
<text x="89.4" y="61.8" transform="rotate(-90 89.4 61.8)">470R</text>
<text x="39.8" y="66.8" transform="rotate(-90 39.8 66.8)">1UF</text>
<text x="47.5" y="66.8" transform="rotate(-90 47.5 66.8)">1UF</text>
<text x="100.9" y="66.8" transform="rotate(-90 100.9 66.8)">R9</text>
<text x="104.7" y="66.8" transform="rotate(-90 104.7 66.8)">R10 SDA/</text>
<text x="131.4" y="69.4" transform="rotate(-90 131.4 69.4)">390K</text>
<text x="135.3" y="68.1" transform="rotate(-90 135.3 68.1)">2.2UF</text>
<text x="211.9" y="71.4">R12</text>
<text x="211.9" y="73.9">1K</text>
<text x="226.4" y="76.2">D1</text>
<text x="246.5" y="76.5">K1</text>
<text x="277" y="79">J1</text>
<text x="40.4" y="89.2">C6</text>
<text x="55.7" y="89.2">C7</text>
<text x="91.3" y="88.1">R11</text>
<text x="132" y="89.2">C8</text>
<text x="139.6" y="89.2">C9</text>
<text x="167.6" y="89.2">D2</text>
<text x="189" y="89.2">R14</text>
<text x="200.7" y="84.1">RE_ON</text>
<text x="40.4" y="94.2">10UF</text>
<text x="55.7" y="94.2">104</text>
<text x="91.3" y="92.8">470R</text>
<text x="91.3" y="95.8">R13</text>
<text x="128.2" y="94.2">2.2UF</text>
<text x="137.1" y="94.2">104</text>
<text x="189" y="91.7">5.1K</text>
<text x="203.2" y="93.2">R15</text>
<text x="224.3" y="94">Q1</text>
<text x="277" y="91.7">CON3</text>
<text x="91.3" y="100.4">470R</text>
<text x="203.2" y="97.8">1K</text>
<text x="214.4" y="99.4">R16</text>
<text x="214.4" y="101.9">1K</text>
<text x="224.3" y="96.5">8050</text>
<text x="249" y="99.4">relay</text>
<text x="165.1" y="104.4">DHT11</text>
<text x="180.3" y="112.1">C10</text>
<text x="194.3" y="112.1">C11</text>
<text x="254.1" y="112.1">C12</text>
<text x="268.1" y="112.1">C13</text>
<text x="180.3" y="117.1">10UF</text>
<text x="193" y="117.1">104</text>
<text x="239.9" y="114.6">R17</text>
<text x="239.9" y="117.1">220R</text>
<text x="254.1" y="117.1">10UF</text>
<text x="266.8" y="117.1">104</text>
<text x="251.5" y="124.8">U2</text>
<text x="30" y="126.3">R1</text>
<text x="30" y="130.9">3.3K</text>
<text x="45.3" y="126.3">R2</text>
<text x="45.3" y="130.9">1K</text>
<text x="60.5" y="126.3">R3</text>
<text x="60.5" y="130.9">620</text>
<text x="75.8" y="126.3">R4</text>
<text x="75.8" y="130.9">330</text>
<text x="91" y="126.3">R5</text>
<text x="91" y="130.9">2K</text>
<text x="157.4" y="129.8">U3</text>
<text x="251.5" y="129.8">BUZZER</text>
<text x="205.8" y="136.4">R18</text>
<text x="221.8" y="137.2">Q2</text>
<text x="205.8" y="141.1">4.7K</text>
<text x="221.8" y="139.8">8050</text>
<text x="73.5" y="147.4">SW1</text>
<text x="214.4" y="145.1">R19</text>
<text x="214.4" y="147.7">10K</text>
<text x="124.4" y="152.7">R20</text>
<text x="236.3" y="155.3">LED</text>
<text x="93.8" y="160.4">C1</text>
<text x="107.8" y="160.4">C2</text>
<text x="124.4" y="157.8">10K</text>
<text x="213.4" y="160.4">R21</text>
<text x="223.6" y="160.4">150</text>
<text x="93.8" y="165.4">10UF</text>
<text x="106.5" y="165.4">104</text>
<text x="213.4" y="168">R23</text>
<text x="213.4" y="164.2">R22</text>
<text x="223.6" y="168">91</text>
<text x="223.6" y="164.2">91</text>
<text x="233.5" y="174.3">RGB-LED</text>
<text x="157.4" y="180.7">UNO-connect</text>
</g>
<g font-size="2.3" fill="#262626">
<text x="34.2" y="58.7">GND</text>
<text x="60.9" y="56.1">GND</text>
<text x="68.5" y="56.1">GND</text>
<text x="76.2" y="56.1">GND</text>
<text x="95.2" y="56.1">GND</text>
<text x="110.5" y="56.1">GND</text>
<text x="139.1" y="54.1" transform="rotate(-90 139.1 54.1)">VCC</text>
<text x="144.8" y="56.1">GND</text>
<text x="64.9" y="61.2">3.3V</text>
<text x="72.6" y="61.2">3.3V</text>
<text x="100.9" y="61.8" transform="rotate(-90 100.9 61.8)">SCL/</text>
<text x="222.2" y="63.8">5V</text>
<text x="53.5" y="66.3">3.3V</text>
<text x="85.6" y="69.4" transform="rotate(-90 85.6 69.4)">RES</text>
<text x="89.4" y="69.4" transform="rotate(-90 89.4 69.4)">D/C</text>
<text x="100.9" y="82.1" transform="rotate(-90 100.9 82.1)">SCL 470R</text>
<text x="104.7" y="82.1" transform="rotate(-90 104.7 82.1)">SDA 470R</text>
<text x="133.4" y="79">GND</text>
<text x="186.6" y="81.5">5V</text>
<text x="43.3" y="84.1">3.3V</text>
<text x="78.6" y="89.2">SCL/</text>
<text x="134.5" y="84.1">VCC</text>
<text x="107.1" y="95.5">3.3V</text>
<text x="43.1" y="101.9">GND</text>
<text x="78.6" y="96.8">SDA/</text>
<text x="132.1" y="101.9">GND</text>
<text x="184.1" y="107">5V</text>
<text x="237.5" y="107">5V</text>
<text x="257.8" y="107">5V</text>
<text x="175.3" y="109.5">GND</text>
<text x="221.1" y="112.1">GND</text>
<text x="93.8" y="119.7">A0</text>
<text x="183" y="124.8">GND</text>
<text x="256.7" y="124.8">GND</text>
<text x="104.5" y="128.6">5V</text>
<text x="138.3" y="137.5">5V</text>
<text x="142.5" y="134.9">3.3V</text>
<text x="185.4" y="134.9">SDA</text>
<text x="185.4" y="132.4">SCL</text>
<text x="193.2" y="134.9">GND</text>
<text x="128.1" y="142.6">5V</text>
<text x="139.4" y="148.9">GND</text>
<text x="97.6" y="155.3">5V</text>
<text x="142.2" y="152.7">A0</text>
<text x="188" y="160.4">RES</text>
<text x="188" y="157.8">D/C</text>
<text x="218.6" y="157.8">GND</text>
<text x="256.6" y="161.6">5V</text>
<text x="119" y="166.7">GND</text>
<text x="96.5" y="173.1">GND</text>
</g>
</svg>
